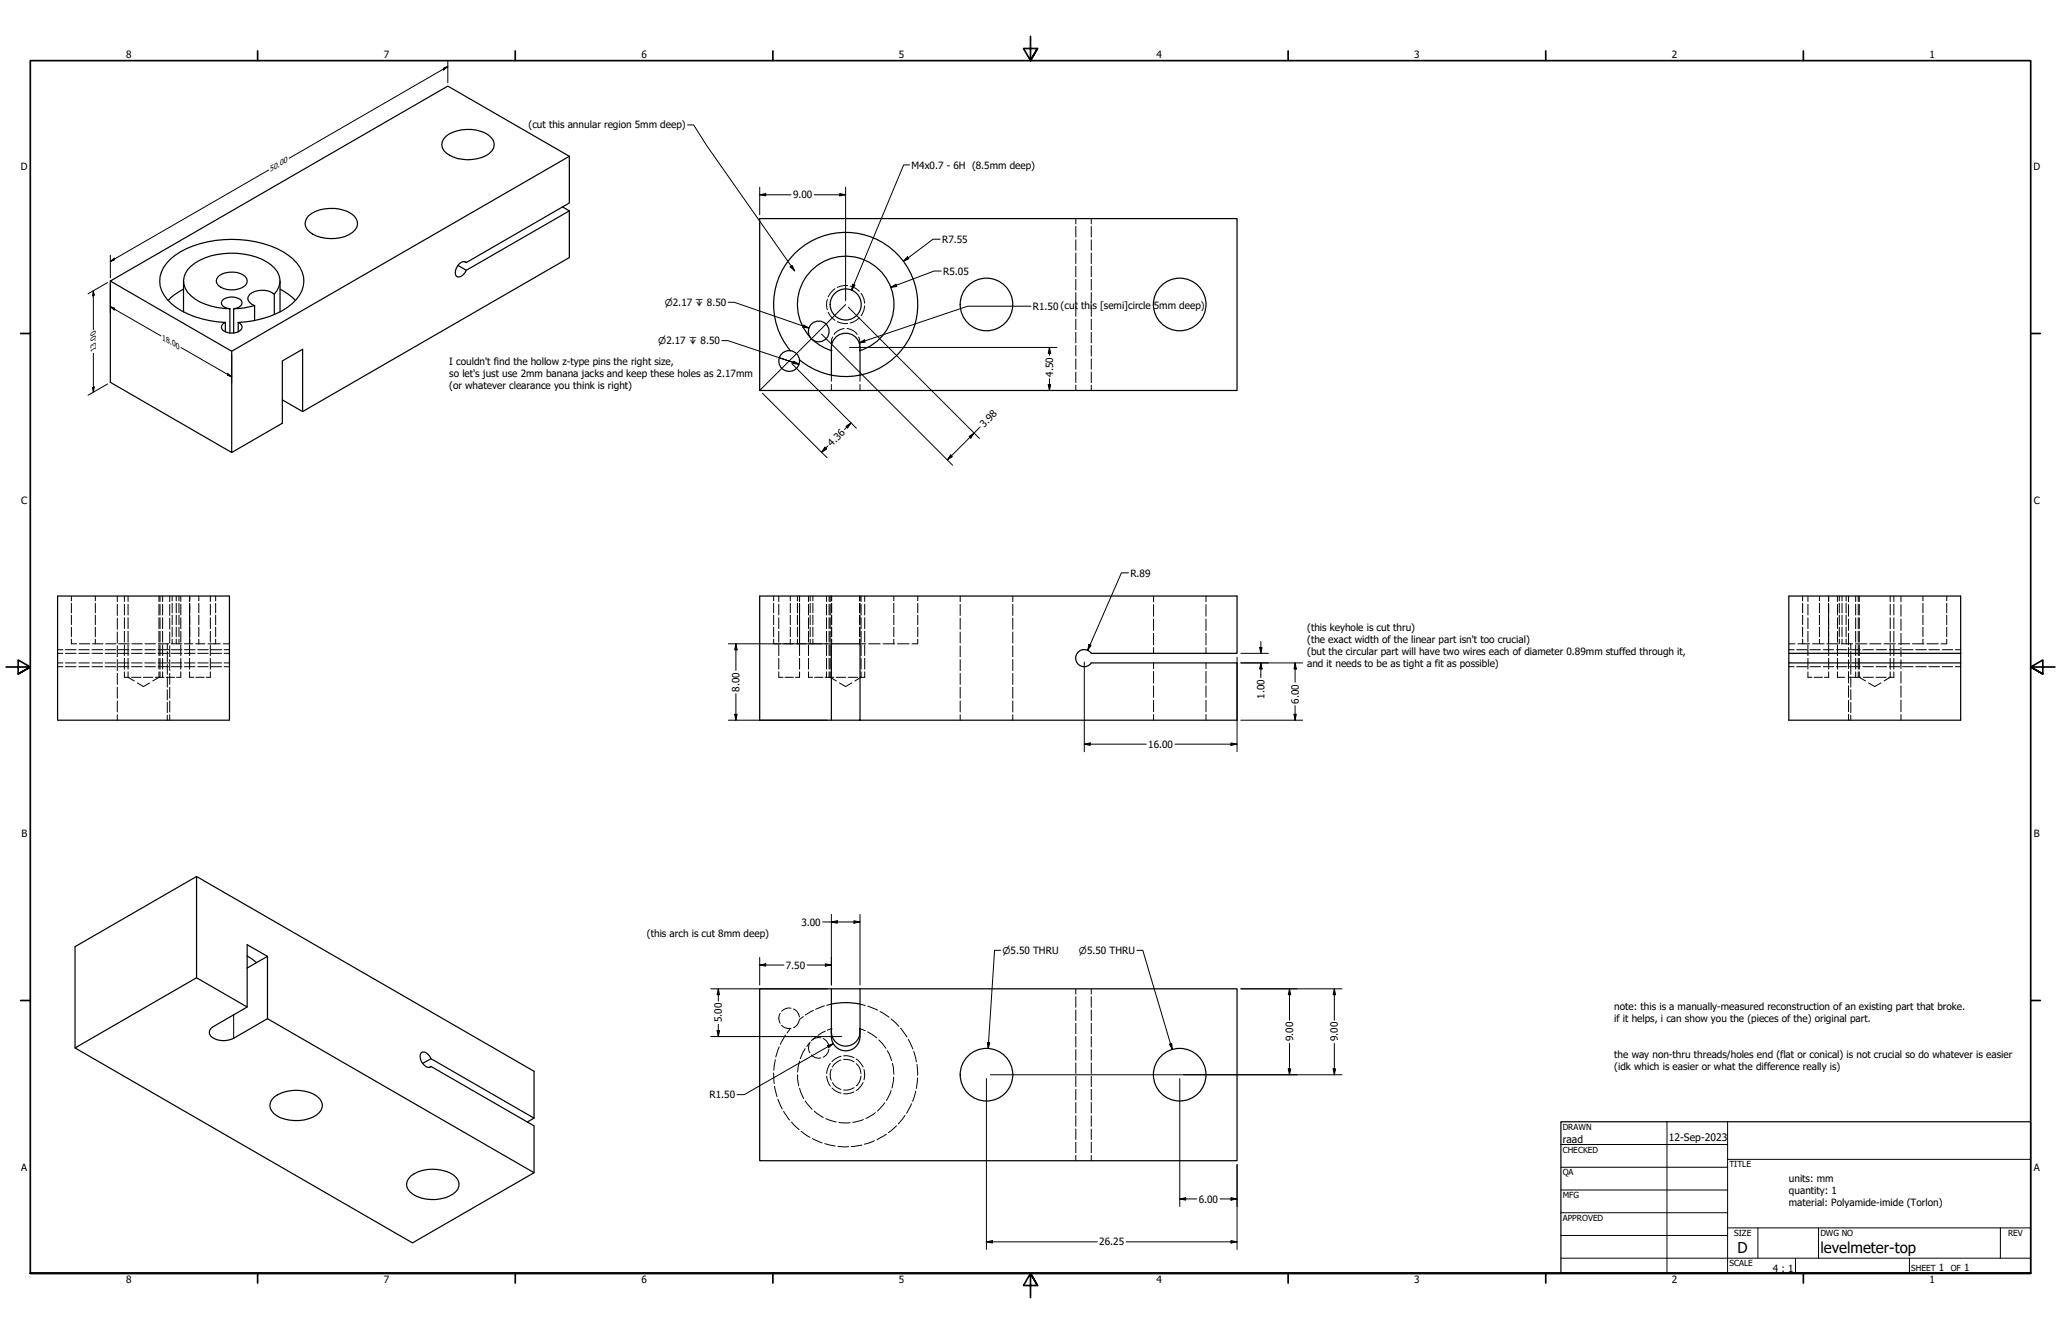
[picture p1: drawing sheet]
<svg xmlns="http://www.w3.org/2000/svg" width="864mm" height="559mm" viewBox="0 0 864 559" stroke-linecap="round" stroke-linejoin="round" font-family="sans-serif">
<!-- layer: Hidden (ANSI) -->
<g fill="none" stroke="#000" stroke-width=".42">
<path d="M450.8 91.6v2.2M450.8 94.9v4.4M457.3 91.6v2.2M457.3 94.9v4.4M450.8 100.5v4.3M450.8 106v4.4M450.8 111.5v4.5M450.8 117v4.5M457.3 100.5v4.3M457.3 106v4.4M457.3 111.5v4.5M457.3 117v4.5"/>
<path d="M353.7 137.6a6.3 6.3 0 0 0-4.2 2.5M355 137.6a6 6 0 0 1 4.2 2.5M450.8 122.6v4.4M450.8 128.1v4.4M450.8 133.7v4.4M450.8 139.2v4.4M457.3 122.6v4.4M457.3 128.1v4.4M457.3 133.7v4.4M457.3 139.2v4.4M348.4 144.9v1.1M348.4 146.4v.5"/>
<path d="M348.4 157.2v2.5M348.9 141.2l-.4 .9-.1 2.1M359.8 141.2l.6 3M360.4 144.9v1.1M360.4 146.4v.5M360.4 157.2v2.5M450.8 144.7v4.5M450.8 150.3v4.4M450.8 155.8v4.5M457.3 144.7v4.5M457.3 150.3v4.4M457.3 155.8v4.5"/>
<path d="M348.4 161v2.6M360.4 161v2.6M450.8 161.4v2.2M457.3 161.4v2.2M29.9 249.7v2M29.9 252.7v4M29.9 257.7v4M39.9 249.7v2M39.9 252.7v4M39.9 257.7v4M49.1 249.7v2.3M49.1 253.2v4.6"/>
<path d="M49.1 259v4.6M53.7 249.7v2.3M53.7 253.1v4.5M53.7 258.8v4.5M66.6 249.7v2.3M66.6 253.1v4.5M66.6 258.8v4.5M67.1 249.7v2.3M67.1 253.1v4.5M67.1 258.8v4.5M71.1 249.7v2.3M71.1 253.2v4.6"/>
<path d="M71.1 259v4.6M72.1 249.7v2M72.1 252.7v4M72.1 257.7v4M73.9 249.7v2M73.9 252.7v4M73.9 257.7v4M75 249.7v2M75 252.7v4M75 257.7v4M75.8 249.7v2.3M75.8 253.1v4.5"/>
<path d="M75.8 258.8v4.5M79.4 249.7v2.3M79.4 252.7v17M79.5 249.7v2M79.5 252.7v4M79.5 257.7v4M83.3 249.7v2M83.3 252.7v4M83.3 257.7v4M88.1 249.7v2.3M88.1 253.1v4.5M88.1 258.8v4.5"/>
<path d="M90.4 249.7v2M90.4 252.7v4M90.4 257.7v4M324.2 249.7v2M324.2 252.7v4M324.2 257.7v4M326.3 249.7v2.3M326.3 253.1v4.5M326.3 258.8v4.5M331.2 249.7v2M331.2 252.7v4M331.2 257.7v4"/>
<path d="M334.1 249.7v2M334.1 252.7v4M334.1 257.7v4M335 249.7v2.3M335 252.7v17M338.8 249.7v2.3M338.8 253.1v4.5M338.8 258.8v4.5M339.5 249.7v2M339.5 252.7v4M339.5 257.7v4M340.6 249.7v2"/>
<path d="M340.6 252.7v4M340.6 257.7v4M347.4 249.7v2.3M347.4 253.1v4.5M347.4 258.8v4.5M347.9 249.7v2.3M347.9 253.1v4.5M347.9 258.8v4.5M348.4 249.7v2M348.4 252.7v4M348.4 257.7v4M348.5 249.7v2"/>
<path d="M348.5 252.7v4M348.5 257.7v4M360.2 249.7v2M360.2 252.7v4M360.2 257.7v4M360.4 249.7v2M360.4 252.7v4M360.4 257.7v4M360.8 249.7v2.3M360.8 253.1v4.5M360.8 258.8v4.5M374.5 249.7v2"/>
<path d="M374.5 252.7v4M374.5 257.7v4M384.6 249.7v2M384.6 252.7v4M384.6 257.7v4M402.3 249.7v2.3M402.3 253.2v4.6M402.3 259v4.6M424.4 249.7v2.3M424.4 253.2v4.6M424.4 259v4.6M483.4 249.7v2.4"/>
<path d="M483.4 253.3v4.8M483.4 259.3v4.8M505.3 249.7v2.4M505.3 253.3v4.8M505.3 259.3v4.8M755.3 249.7v2M755.3 252.7v4M755.3 257.7v4M757.6 249.7v2.3M757.6 253.1v4.5M757.6 258.8v4.5M762.4 249.7v2"/>
<path d="M762.4 252.7v4M762.4 257.7v4M766.2 249.7v2M766.2 252.7v4M766.2 257.7v4M766.3 249.7v2.3M766.3 253.1v4.5M766.3 258.8v4.5M769.9 249.7v2.3M769.9 253.1v4.5M769.9 258.8v4.5M770.7 249.7v2"/>
<path d="M770.7 252.7v4M770.7 257.7v4M771.8 249.7v2M771.8 252.7v4M771.8 257.7v4M773.6 249.7v2M773.6 252.7v4M773.6 257.7v4M774.6 249.7v2.4M774.6 253.3v4.8M774.6 259.3v4.8M778.6 249.7v2.3"/>
<path d="M778.6 253.1v4.5M778.6 258.8v4.5M779.1 249.7v2.3M779.1 253.1v4.5M779.1 258.8v4.5M792 249.7v2.3M792 253.1v4.5M792 258.8v4.5M796.5 249.7v2.4M796.5 253.3v4.8M796.5 259.3v4.8M805.8 249.7v2"/>
<path d="M805.8 252.7v4M805.8 257.7v4M815.7 249.7v2M815.7 252.7v4M815.7 257.7v4M24.1 272.2h2.3M24.1 279.3h2.3M24.1 277.7h2.3M24.1 273.7h2.3M27.4 272.2h4.5M27.4 279.3h4.5M27.4 277.7h4.5"/>
<path d="M27.4 273.7h4.5M29.9 267.7v2h2.2M29.9 262.7v4M33 272.2h4.4M33 279.3h4.4M33 277.7h4.4M33 273.7h4.4M33.2 269.7h4.5M38.5 272.2h4.5M38.5 279.3h4.5M38.5 277.7h4.5M38.5 273.7h4.5"/>
<path d="M38.7 269.7h4.4M39.9 262.7v4M39.9 267.7v2M44.1 272.2h4.4M44.1 279.3h4.4M44.1 277.7h4.4M44.1 273.7h4.4M44.3 269.7h4.3M49.1 264.7v4.7M49.1 270.5v4.6M49.1 276.3v4.6M49.6 272.2h4.4"/>
<path d="M49.6 279.3h4.4M49.6 277.7h4.4M49.6 273.7h4.4M49.7 269.7h4.5M53.7 264.4v4.6M53.7 270.1v4.5M53.7 275.8v4.5M55.1 272.2h4.5M55.1 279.3h4.5M55.1 277.7h4.5M55.1 273.7h4.5M55.2 269.7h4.4"/>
<path d="M60.7 272.2h4.4M60.7 279.3h4.4M60.7 277.7h4.4M60.7 273.7h4.4M60.8 269.7h4.4M66.2 272.2h4.5M66.2 279.3h4.5M66.2 277.7h4.5M66.2 273.7h4.5M66.3 269.7h4.4M66.6 264.4v4.6M66.6 270.1v4.5"/>
<path d="M66.6 275.8v4.5M67.1 264.4v4.6M67.1 270.1v4.5M67.1 275.8v4.5M70.1 269.7v2.1M70.1 272.9v4.3M70.1 278.3v4.2M71.1 264.7v4.7M71.1 270.5v4.6M71.1 276.3v4.6M71.8 269.7h4.4M71.8 272.2h4.4"/>
<path d="M71.8 279.3h4.4M71.8 277.7h4.4M71.8 273.7h4.4M72.1 262.7v4M72.1 267.7v2M73.9 262.7v4M73.9 267.7v2M75 262.7v4M75 267.7v2M75.8 264.4v4.6M75.8 270.1v4.5M75.8 275.8v4.5"/>
<path d="M77.3 269.7h3.5M77.3 272.2h4.4M77.3 279.3h4.4M77.3 277.7h4.4M77.3 273.7h4.4M79.4 270.1v4.5M79.4 275.8v4.5M79.5 262.7v4M79.5 267.7v2M82 269.7h3.9M82.9 272.2h4.3M82.9 279.3h4.3"/>
<path d="M82.9 277.7h4.3M82.9 273.7h4.3M83.3 262.7v4M83.3 267.7v2M87.2 269.7h5.1M88.1 264.4v4.6M88.1 270.1v4.5M88.1 275.8v4.5M88.4 272.2h4.4M88.4 279.3h4.4M88.4 277.7h4.4M88.4 273.7h4.4"/>
<path d="M90.4 262.7v4M90.4 267.7v2M93.6 269.7h2.5M93.9 272.2h2.2M93.9 279.3h2.2M93.9 277.7h2.2M93.9 273.7h2.2M324.2 267.7v2h2.8M324.2 262.7v4M326.3 264.4v4.6M326.3 270.1v4.5M326.3 275.8v4.5"/>
<path d="M328.4 269.7h4M331.2 262.7v4M331.2 267.7v2M333.7 269.7h4M334.1 262.7v4M334.1 267.7v2M335 270.1v4.5M335 275.8v4.5M338.8 264.4v4.6M338.8 270.1v4.5M338.8 275.8v4.5M339 269.7h5.4"/>
<path d="M339.5 262.7v4M339.5 267.7v2M340.6 262.7v4M340.6 267.7v2M347.4 264.4v4.6M347.4 270.1v4.5M347.4 275.8v4.5M347.9 264.4v4.6M347.9 270.1v4.5M347.9 275.8v4.5M348.4 267.7v2h-2.7M348.4 262.7v4"/>
<path d="M348.5 262.7v4M348.5 267.7v2M360.2 262.7v4M360.2 267.7v2M360.4 267.7v2h2.4M360.4 262.7v4M360.8 264.4v4.6M360.8 270.1v4.5M360.8 275.8v4.5M364 269.7h4.8M370 269.7h4.8M374.5 262.7v4"/>
<path d="M374.5 267.7v2M376 269.7h4.9M384.6 267.7v2h-2.5M384.6 262.7v4M402.3 264.7v4.7M402.3 270.5v4.6M402.3 276.3v4.6M424.4 264.7v4.7M424.4 270.5v4.6M424.4 276.3v4.6M483.4 265.3v4.8M483.4 271.3v2.4"/>
<path d="M483.4 277.7v2.4M505.3 265.3v4.8M505.3 271.3v2.4M505.3 277.7v2.4M749.6 269.7h2.5M749.6 272.2h2.2M749.6 279.3h2.2M752.9 272.2h4.4M752.9 279.3h4.4M753.4 269.7h4.9M755.3 262.7v4M755.3 267.7v2"/>
<path d="M757.6 264.4v4.6M757.6 270.1v4.5M757.6 275.8v4.5M758.4 272.2h4.4M758.4 279.3h4.4M759.5 269.7h4.8M762.4 262.7v4M762.4 267.7v2M764 272.2h4.3M764 279.3h4.3M765.5 269.7h4.8M766.2 262.7v4"/>
<path d="M766.2 267.7v2M766.3 264.4v4.6M766.3 270.1v4.5M766.3 275.8v4.5M769.5 272.2h4.4M769.5 279.3h4.4M769.9 264.4v4.6M769.9 270.1v4.5M769.9 275.8v4.5M770.7 262.7v4M770.7 267.7v2M771.5 269.7h4.8"/>
<path d="M771.8 262.7v4M771.8 267.7v2M773.6 262.7v4M773.6 267.7v2M774.6 265.3v4.8M774.6 271.3v3.7M774.6 276.4v3.7M775 272.2h4.5M775 279.3h4.5M775.5 269.7v2.1M775.5 272.9v4.3M775.5 278.3v4.2"/>
<path d="M777.5 269.7h4.8M778.6 264.4v4.6M778.6 270.1v4.5M778.6 275.8v4.5M779.1 264.4v4.6M779.1 270.1v4.5M779.1 275.8v4.5M780.5 272.2h4.5M780.5 279.3h4.5M783.5 269.7h4.7M786.1 272.2h4.4M786.1 279.3h4.4"/>
<path d="M789.4 269.7h4.8M791.7 272.2h4.4M791.7 279.3h4.4M792 264.4v4.6M792 270.1v4.5M792 275.8v4.5M795.4 269.7h4.8M796.5 265.3v4.8M796.5 271.3v3.7M796.5 276.4v3.7M797.2 272.2h4.4M797.2 279.3h4.4"/>
<path d="M801.4 269.7h4.8M802.7 272.2h4.4M802.7 279.3h4.4M805.8 262.7v4M805.8 267.7v2M807.4 269.7h4.8M808.2 272.2h4.5M808.2 279.3h4.5M813.8 272.2h4.4M813.8 279.3h4.4M815.7 267.7v2h-2.3M815.7 262.7v4"/>
<path d="M819.3 272.2h2.3M819.3 279.3h2.3M49.1 282.1v4.6M49.1 287.8v4.7M49.1 293.6v4.7M49.1 299.4v2.3M52.1 283.7h2M53.7 281.4v2.3l2.6 1.5M55.1 283.7h4M57.5 286.1l2.6 1.5 2.6-1.5M60.1 283.7h4M65.1 283.7h3.7"/>
<path d="M66.6 281.4v2.3l-2.6 1.5M67.1 281.4v2.3M69.7 283.7h3.5M70.1 283.6v4.2M70.1 288.9v4.3M70.1 294.3v4.2M70.1 299.6v2.1M71.1 282.1v4.6M71.1 287.8v4.7M71.1 293.6v4.7M71.1 299.4v2.3M75.8 281.4v2.3h-1.8"/>
<path d="M79.4 281.4v2.3h1.8M82 283.7h3.5M88.1 281.4v2.3h-1.7M326.3 281.4v2.3h1.8M328.9 283.7h3.5M335 281.4v2.3h-1.7M338.8 281.4v2.3h1.7M341.4 283.7h3.4M345.7 283.7h3.7M347.4 281.4v2.3M347.9 281.4v2.3l2.6 1.5M350.4 283.7h4"/>
<path d="M351.7 286.1l2.6 1.5 2.6-1.5M355.4 283.7h3.9M360.4 283.7h1.9M360.8 281.4v2.3l-2.6 1.5M402.3 282.1v4.6M402.3 287.8v4.7M402.3 293.6v4.7M402.3 299.4v2.3M424.4 282.1v4.6M424.4 287.8v4.7M424.4 293.6v4.7M424.4 299.4v2.3"/>
<path d="M483.4 281.3v4.8M483.4 287.3v4.8M483.4 293.3v4.8M483.4 299.3v2.4M505.3 281.3v4.8M505.3 287.3v4.8M505.3 293.3v4.8M505.3 299.3v2.4M757.6 281.4v2.3h1.7M760.2 283.7h3.5M766.3 281.4v2.3h-1.8M769.9 281.4v2.3h3.1"/>
<path d="M774.5 283.7h5.2M774.6 281.3v4.8M774.6 287.3v4.8M774.6 293.3v4.8M774.6 299.3v2.4M775.5 283.6v4.2M775.5 288.9v4.3M775.5 294.3v4.2M775.5 299.6v2.1M778.6 281.4v2.3M779.1 281.4v2.3l2.6 1.5M780.7 283.7h4.3"/>
<path d="M783 286.1l2.6 1.5 2.6-1.5M786.1 283.7h4.2M791.4 283.7h2.2M792 281.4v2.3l-2.6 1.5M796.5 281.3v4.8M796.5 287.3v4.8M796.5 293.3v4.8M796.5 299.3v2.4M450.8 414.2v2.2M450.8 417.5v4.5M457.3 414.2v2.2M457.3 417.5v4.5"/>
<path d="M326.5 438.5l-1.4 4.3M326.9 424.5a4 4 0 0 0 0 4.1M327.5 429.5a4.2 4.2 0 0 0 4 1.3M329.1 433.6l-2.1 3.9M331.2 430.8l-1.4 1.9M331.5 422.3a4.2 4.2 0 0 0-4 1.3M332.5 422.7a4 4 0 0 1 2.5 3.3M336.6 425.8l-1.6 1.3a4.2 4.2 0 0 1-2.5 3.4M337.4 439.3l-2.1 4.1M339.3 436.9a4 4 0 0 0 0 4.1M339.5 436.5l-1.4 1.8M340.9 423.2l-3.5 2"/>
<path d="M342 434.2l-1.4 1.2M343.9 434.7a4 4 0 0 0-3.9 1.3M344.9 435a4.1 4.1 0 0 1 2.4 3.4M345.4 421.3l-3.6 1.5M345.8 431.9l-3 1.8M347.3 439.5a4.3 4.3 0 0 1-2.4 3.3M348.4 430.9l-1.8 .6M348.4 420.6l-2 .5M360.4 430.9l2.1 .8M360.4 420.6l2.1 .6M363.5 432.2l3.9 2.6M363.6 421.4l4.1 1.8"/>
<path d="M368.2 435.6l3 3.5M368.7 423.7l3.9 2.4M373.4 426.8l3.2 3.1M377.4 430.7l2.6 3.7M380.6 435.4l1.9 4M450.8 423.1v4.4M450.8 428.6v4.5M450.8 434.1v4.5M450.8 439.7v4.4M457.3 423.1v4.4M457.3 428.6v4.5M457.3 434.1v4.5"/>
<path d="M457.3 439.7v4.4M324.2 449.5l.2 4.4M324.5 455l1.1 4.4M324.9 443.9l-.7 4.4M334.2 450.2l.4 4.6M335 455.9l1.7 4.3M335 444.5l-.8 4.6M340 441.9a4 4 0 0 0 3.9 1.3M348.3 447.9a6.1 6.1 0 0 0 0 4.6M348.8 453.5a6.1 6.1 0 0 0 3.6 2.9M352.4 444.1a6.1 6.1 0 0 0-3.6 2.8M353.5 443.8a6.6 6.6 0 0 1 4.4 1"/>
<path d="M357.9 455.6a6.6 6.6 0 0 1-4.4 1M358.8 445.6a5.2 5.2 0 0 1 1.9 4M360.7 450.8a5.5 5.5 0 0 1-1.9 4.1M371.8 440.1l1.8 4.2M373.4 456.8l-2 4.2M374 445.5l.5 4.5M374.5 451.2l-.7 4.5M382.9 440.4l1.1 4.4M383.7 457.1l-1.3 4.2M384.2 445.9l.3 4.5M384.5 451.5l-.5 4.4M450.8 445.2v4.4"/>
<path d="M450.8 450.8v4.4M450.8 456.3v4.5M457.3 445.2v4.4M457.3 450.8v4.4M457.3 456.3v4.5M325.9 460.4l1.9 4.2M328.4 465.5l2.5 3.7M331.7 470l3.1 3.2M335.7 473.9l3.7 2.5M337.4 461.1l2.9 3.6M340.4 476.9l4.1 1.8M341.2 465.5l3.8 2.6"/>
<path d="M345.6 479l4.3 1.1M346 468.6l4.4 1.4M351.5 470.2l4.7 .1M361.1 479.6l-4.4 .7M361.8 468.9l-4.5 1.3M366.4 477.8l-4.2 1.5M366.8 466.1l-4 2.4M370.7 462l-3 3.4M371.3 475.1l-3.8 2.3M375.7 471.6l-3.5 2.9M379.2 467.2l-2.8 3.6M382 462.3l-2.1 4"/>
<path d="M450.8 461.8v4.5M450.8 467.4v4.4M450.8 472.9v4.4M450.8 478.5v4.4M457.3 461.8v4.5M457.3 467.4v4.4M457.3 472.9v4.4M457.3 478.5v4.4M351.1 480.3h4.4M450.8 484v2.2M457.3 484v2.2"/>
</g>
<!-- layer: Hidden Narrow (ANSI) -->
<g fill="none" stroke="#000" stroke-width=".42">
<path d="M355.2 119.6h-1.3l-3.1 .8M356.2 119.8l2.6 1.2 1.3 1M346.7 125.3a6.5 6.5 0 0 0 0 4.4M347 130.8l1 1.6 1.9 1.8M349.9 121l-1.9 1.7-1 1.6M350.8 134.7l3.1 .9 1.3-.1M360.1 133.1l-1.3 1.1-2.6 1.1M360.8 122.9a6.8 6.8 0 0 1 1.5 4.1M362.3 128.1a6.8 6.8 0 0 1-1.5 4.2M52.1 249.7v2.3M52.1 253.1v4.5M52.1 258.8v4.5"/>
<path d="M68.1 249.7v2.3M68.1 253.1v4.5M68.1 258.8v4.5M346.3 249.7v2.3M346.3 253.1v4.5M346.3 258.8v4.5M362.3 249.7v2.3M362.3 253.1v4.5M362.3 258.8v4.5M777.6 249.7v2.3M777.6 253.1v4.5M777.6 258.8v4.5"/>
<path d="M793.6 249.7v2.3M793.6 253.1v4.5M793.6 258.8v4.5M52.1 264.4v4.6M52.1 270.1v4.5M52.1 275.8v4.5M68.1 264.4v4.6M68.1 270.1v4.5M68.1 275.8v4.5M346.3 264.4v4.6M346.3 270.1v4.5M346.3 275.8v4.5"/>
<path d="M362.3 264.4v4.6M362.3 270.1v4.5M362.3 275.8v4.5M777.6 264.4v4.6M777.6 270.1v4.5M777.6 275.8v4.5M793.6 264.4v4.6M793.6 270.1v4.5M793.6 275.8v4.5M52.1 281.4v2.3M68.1 281.4v2.3M346.3 281.4v2.3"/>
<path d="M362.3 281.4v2.3M777.6 281.4v2.3M793.6 281.4v2.3M346.4 450.8a7.5 7.5 0 0 0 1.5 4.1M347.9 445.5a7.5 7.5 0 0 0-1.5 4.1M348.6 455.7l1.2 1.1 2.6 1.1M352.4 442.5l-2.6 1.1-1.2 1.1M353.5 442.3l1.3-.1 3 .8M357.8 457.4l-3 .8h-1.3M358.8 443.6l1.9 1.8 .9 1.6M361.6 453.5l-.9 1.5-1.9 1.8M362 448a7.7 7.7 0 0 1 0 4.4"/>
</g>
<!-- layer: Visible (ANSI) -->
<g fill="none" stroke="#000" stroke-width=".51">
<path d="M186.7 57.3a16.3 16.3 0 0 1 17.9-.8 4.5 4.5 0 0 1 .3 7.9 16.4 16.4 0 0 1-17.9-.3 4.2 4.2 0 0 1-.3-6.8zM238.6 65.5v19.5l-43.2 25-.7-.4M129.4 90.3a16.5 16.5 0 0 1 17.9-.7 4.5 4.5 0 0 1 .3 7.8 16.4 16.4 0 0 1-17.9-.2 4.2 4.2 0 0 1-.3-6.9zM235.7 86.7l2.9 1.6-43.2 24.9-3.5-2M238.6 88.3v19.6l-111.8 64.5M318.3 91.6h200.1v72h-200.1zM46.2 117.7v42.4l50.9 29.4 21.2-12.2v-26.1l8.5-4.9v26.1l-8.5-4.9M46.2 117.7l141.4-81.6 51 29.4-141.5 81.6zM76.9 117.7v13M91.2 116.1a9.3 9.3 0 0 1 11.5-.3 2.86 2.86 0 0 1 .7 2.9 2.86 2.86 0 0 1-2.3 1.9 8.7 8.7 0 0 1-10.2-1.8l-.3-.9zM117.3 117.7v13M195.4 110a2.97 2.97 0 0 0-4.1 2.3 2.65 2.65 0 0 0 .5 3.7 3.6 3.6 0 0 0 3.6-2.8"/>
<path d="M76.9 121.1a23 23 0 0 0-6.5 4.8M94.4 135.1a1.95 1.95 0 0 0-1.6 1.8 1.95 1.95 0 0 0 1.4 2 5.8 5.8 0 0 0 7.1-1.2 2.05 2.05 0 0 0-1.5-2.6M94.4 135.1a37.3 37.3 0 0 1-22.6-7.9 11.6 11.6 0 0 1-.4-18.7 38.5 38.5 0 0 1 25.7-8.2 40 40 0 0 1 25.7 8.2 11.6 11.6 0 0 1-.4 18.7 37.3 37.3 0 0 1-22.6 7.9M94.4 135.1v3.9M96.3 129.3a3.4 3.4 0 0 1-3.5-2.6 5 5 0 0 1 6.7-1.9 1.97 1.97 0 0 1 1.9 1.7 1.97 1.97 0 0 1-1.3 2.2l-2.2 .6M96.3 129.3v10.2M97.9 129.3v10.2M99.8 135.1v3.9M106.7 128l-4.3 1-4.5 .3M106.7 128v6.2M114.9 123.2a7.8 7.8 0 0 0-1.4-12.3 29.3 29.3 0 0 0-22.6-4.3 19.1 19.1 0 0 0-13.2 7.8 7.6 7.6 0 0 0 2.2 9.4 24.9 24.9 0 0 0 16.4 5.5M114.9 123.2a8.8 8.8 0 0 0-10.3 .1 2.42 2.42 0 0 0 .9 4.1l1.2 .6"/>
<path d="M114.9 123.2v8.6M117.3 121.1a25.7 25.7 0 0 1 6.5 4.8M97.1 147.1v42.4M331.1 146.9a4.3 4.3 0 0 0-4.8 4.2 4.3 4.3 0 0 0 4.5 4.5 4.3 4.3 0 0 0 4.2-4.8M331.1 146.9a4.3 4.3 0 0 1 3.9 3.9M331.2 146.9a30.2 30.2 0 0 1 16.2-48.7 30.2 30.2 0 0 1 36.3 36.3 30.2 30.2 0 0 1-48.7 16.2M339.5 141.3a20.2 20.2 0 0 1 3.5-30.5 20.2 20.2 0 0 1 29.6 8.1 20.2 20.2 0 0 1-12.4 28 6 6 0 0 0-5.8-7.3 6 6 0 0 0-5.9 7.3 20.2 20.2 0 0 1-7.9-4.5M348.4 146.9v10.3M360.4 146.9v10.3M24.1 249.7h72v52h-72zM348.4 269.7h12v32h-12zM457.3 273.7h61.1v-24h-200.1v52h30.1"/>
<path d="M457.3 273.7a3.6 3.6 0 0 0-5.4-.7 3.6 3.6 0 0 0 0 5.4 3.6 3.6 0 0 0 5.4-.7h61.1v24h-158M749.6 273.7h72v4h-72zM749.6 273.7v-24h72v24M749.6 277.7v24h72v-24M82.4 367.2v42.4M103.6 400.4l3.9 2.8M112.1 400.6v26.1l-14.2 8.2a8.7 8.7 0 0 1-9.7-1 2.48 2.48 0 0 1 1.2-3.9l14.2-8.2v-26.1l8.5 4.9-8.5 4.9M348.4 414.2h12v20a6 6 0 0 1-6 6 6 6 0 0 1-6-6zM348.4 414.2h-30.1v72h200.1v-72h-158M31.4 439v-42.4l51-29.4 141.4 81.6v19.6M103.6 421.8l-21.2-12.2-51 29.4 141.4 81.6 51-29.4-111.7-64.5M348.4 430.9l.1-.1a6 6 0 0 0 5.9 7.4 6 6 0 0 0 5.9-7.4l.1 .1"/>
<path d="M360.4 420.6a30.2 30.2 0 0 0-12 0M114.9 459.5a16.3 16.3 0 0 1 18-.2 4.4 4.4 0 0 1-.3 7.8 16.5 16.5 0 0 1-17.9-.7 4.4 4.4 0 0 1 .2-6.9zM177.1 445.5l3.5-2 43.2 24.9-2.9 1.6M180 447.1l.6-.4 43.2 24.9v19.6M180.6 443.5a3.1 3.1 0 0 0-4.1-2.5 4.4 4.4 0 0 0 3.6 6.1l.5-.4M172.2 492.6a16.5 16.5 0 0 1 18-.3 4.5 4.5 0 0 1-.4 7.9 16.2 16.2 0 0 1-17.8-.8 4.3 4.3 0 0 1 .2-6.8z"/>
<circle cx="343.1" cy="138.8" r="4.3"/>
<circle cx="354.4" cy="127.5" r="6.5"/>
<circle cx="413.4" cy="127.5" r="11"/>
<circle cx="494.3" cy="127.5" r="11"/>
<circle cx="413.4" cy="450.2" r="11"/>
<circle cx="494.3" cy="450.2" r="11"/>
</g>
<!-- layer: Visible Narrow (ANSI) -->
<path d="M97.9 425.1v9.8" fill="none" stroke="#000" stroke-width=".42"/>
<!-- layer: Border (ANSI) -->
<g fill="none" stroke="#000" stroke-width=".7">
<path d="M431.8 15.2v10.2l-2.9-5.1h5.8l-2.9 5.1 2.9-5.1M107.9 21.3v4.1M215.9 21.3v4.1M323.8 21.3v4.1M539.8 21.3v4.1M647.7 21.3v4.1M755.6 21.3v4.1M8.6 139.7h4.1M850.9 139.7h4.1M2.5 279.4h10.2l-5.1-2.9v5.8l5.1-2.9-5.1 2.9M861.1 279.4h-10.2l5.1-2.9v5.8l-5.1-2.9 5.1 2.9M8.6 419.1h4.1"/>
<path d="M850.9 419.1h4.1M12.7 533.4v-508h838.2v508h-838.2h838.2M107.9 533.4v4.1M215.9 533.4v4.1M323.8 533.4v4.1M434.7 538.5l-2.9-5.1 2.9 5.1h-5.8l2.9-5.1v10.2M539.8 533.4v4.1M647.7 533.4v4.1M755.6 533.4v4.1"/>
</g>
<!-- layer: Title (ANSI) -->
<g fill="none" stroke="#000" stroke-width=".42">
<path d="M654 479.4h69.9M698.5 469.9v63.5M723.9 469.9v63.5M654 488.9h69.9M654 498.5h69.9M723.9 485.6h127M654 508h69.9M654 517.5h69.9M723.9 514.3h127M736.6 514.3v12.7M762 514.3v12.7M838.2 514.3v12.7"/>
<path d="M654 527h196.9M752.3 527v6.4M800.1 527v6.4"/>
</g>
<path d="M654 469.9h196.9v63.5h-196.9z" fill="none" stroke="#000" stroke-width=".51"/>
<!-- layer: Sketch Geometry (ANSI) -->
<path d="M354.3 127.6l-36 36" fill="none" stroke="#000" stroke-width=".42"/>
<!-- layer: Dimension (ANSI) -->
<g fill="none" stroke="#000" stroke-width=".42">
<path d="M185.9 28.5l1.7-.6-1.7 1.4zM187.6 27.9l-66.4 38.4M187.6 25.3v9.4M112.6 71.2l-66.4 38.3M318.3 78.4v11.6M354.3 78.4v47.6M318.3 81.6l2.6-.5v.9zM318.3 81.6h13.2M341.2 81.6h13.1M351.9 81.1l2.4 .5-2.4 .4zM45.1 118.4l-8.2 4.7M46.2 109.5l1.7-1.4v.8z"/>
<path d="M46.2 106.9v9.5M46.2 119v12.1M380.2 107.6l.6 .8-2.3 1.1zM394 100.2h-3l-12.5 9.3M394.4 113.5h-3l-18.1 6.9M39.1 121.8l.4 1.8-.7 .4zM39.1 121.8v16.3M46.2 128.5l1.7 .6v.8zM46.2 128.5l21.2 12.2M344.2 140l55 54.9M355.5 128.7l54.9 54.9M373.3 120.4l2.1-1.3 .3 .9z"/>
<path d="M432 128.3h-26.6l-45.4 15.3M39.1 148v16.3M75.9 145.6l21.2 12.3M95.4 156.4l1.7 1.5-1.7-.7zM97.1 148.4v12.1M331.8 152.3l27 27.1M355.9 145.5h87M360 143.6l2.2-1.2 .3 .9zM439.7 145.5l.5 2.6h-1zM439.7 145.5v3.3M439.7 158.6v5M38.8 162.4l.7-.4-.4 2.3z"/>
<path d="M45.1 160.8l-8.2 4.7M319.5 164.7l27 27M354.5 178.6l2.1-1.4-1.4 2.1zM356.6 177.2l-2.7 2.7M410.7 178.8l-13.8 13.9M439.2 161.1h1l-.5 2.5zM345.6 187.3l.8 .8-2.2 1.4zM347 186.8l-2.8 2.7M398.3 190.6l.7 .7-2.1 1.4zM406.1 182.8l2.1-1.4-1.4 2.1zM472.9 240h-3l-14.2 32.4M305.2 269.7h41.5"/>
<path d="M308.4 269.7l.5 2.5h-1.1zM308.4 269.7v11.2M454.3 277.3v37.6M456.3 269.9l.9 .4-1.5 2.1zM518.4 275.3v39.6M519.9 273.7h11.6M519.9 277.7h25.9M527.8 271.2h1l-.5 2.5zM528.3 277.7l.5 2.5h-1zM528.3 268.7v5M528.3 277.7v6.1M542.7 277.7l.5 2.5h-1z"/>
<path d="M542.7 277.7v8.1M307.8 299.2h1.1l-.5 2.5zM308.4 290.6v11.1M542.2 299.2h1l-.5 2.5zM542.7 295.6v6.1M305.2 301.7h41.5M454.3 311.7l2.5-.5v1zM454.3 311.7h26M492.4 311.7h26M515.8 311.2l2.6 .5-2.6 .5zM519.9 301.7h25.9M344.7 386.2h15.7"/>
<path d="M348.4 386.2l2.4-.5v1zM348.4 383v29.6M357.8 385.7l2.6 .5-2.6 .5zM360.4 383v29.6M297.8 414.2h48.9M301 414.2l.5 2.5h-1zM301 414.2v5.2M318.3 404.2l2.6-.5v1zM318.3 404.2h10.2M318.3 401.1v11.5M338.2 404.2h10.2M345.8 403.7l2.6 .5-2.6 .5z"/>
<path d="M519.9 414.2h42.4M540.3 414.2l.5 2.5h-1zM540.3 414.2v13.2M559.1 414.2l.5 2.5h-1zM559.1 414.2v13.2M297.8 434.2h54.9M300.5 431.7h1l-.5 2.5zM301 429.1v5.1M346.7 438l2.4-.8-1.9 1.6zM349.1 437.2l-37.3 21.3h-3M540.3 437.1v13.1M559.1 437.1v13.1"/>
<path d="M413.3 451.8v71.6M415 450.2h147.3M494.3 451.8v53.6M539.8 447.7h1l-.5 2.5zM558.6 447.7h1l-.5 2.5zM518.4 487.8v35.6M494.3 502.2l2.5-.5v1zM494.3 502.2h7.2M511.2 502.2h7.2M515.8 501.7l2.6 .5-2.6 .5zM515.8 519.7l2.6 .5-2.6 .5zM413.3 520.2l2.6-.5v1z"/>
<path d="M413.3 520.2h46.5M471.9 520.2h46.5"/>
</g>
<g fill="#000">
<path d="M185.9 28.5l1.7-.6-1.7 1.4zM318.3 81.6l2.6-.5v.9zM351.9 81.1l2.4 .5-2.4 .4zM46.2 109.5l1.7-1.4v.8zM373.3 120.4l2.1-1.3 .3 .9zM380.2 107.6l.6 .8-2.3 1.1zM39.1 121.8l.4 1.8-.7 .4zM46.2 128.5l1.7 .6v.8zM95.4 156.4l1.7 1.5-1.7-.7zM360 143.6l2.2-1.2 .3 .9zM439.7 145.5l.5 2.6h-1zM38.8 162.4l.7-.4-.4 2.3z"/>
<path d="M354.5 178.6l2.1-1.4-1.4 2.1zM439.2 161.1h1l-.5 2.5zM345.6 187.3l.8 .8-2.2 1.4zM398.3 190.6l.7 .7-2.1 1.4zM406.1 182.8l2.1-1.4-1.4 2.1zM308.4 269.7l.5 2.5h-1.1zM456.3 269.9l.9 .4-1.5 2.1zM527.8 271.2h1l-.5 2.5zM307.8 299.2h1.1l-.5 2.5zM528.3 277.7l.5 2.5h-1zM542.2 299.2h1l-.5 2.5zM542.7 277.7l.5 2.5h-1z"/>
<path d="M454.3 311.7l2.5-.5v1zM515.8 311.2l2.6 .5-2.6 .5zM348.4 386.2l2.4-.5v1zM357.8 385.7l2.6 .5-2.6 .5zM301 414.2l.5 2.5h-1zM318.3 404.2l2.6-.5v1zM345.8 403.7l2.6 .5-2.6 .5zM540.3 414.2l.5 2.5h-1zM559.1 414.2l.5 2.5h-1zM300.5 431.7h1l-.5 2.5zM346.7 438l2.4-.8-1.9 1.6zM539.8 447.7h1l-.5 2.5z"/>
<path d="M558.6 447.7h1l-.5 2.5zM413.3 520.2l2.6-.5v1zM494.3 502.2l2.5-.5v1zM515.8 501.7l2.6 .5-2.6 .5zM515.8 519.7l2.6 .5-2.6 .5z"/>
</g>
<!-- layer: Symbol (ANSI) -->
<g fill="none" stroke="#000" stroke-width=".42">
<path d="M288.1 52.3h2.5l5.5 8.7 36.9 52.5M381.1 69.1h-2.4l-21.9 52.5M331.1 111.8l.8-.6 1.1 2.3zM357.3 119.1l1 .3-1.5 2.2zM305.1 126.6h2.6l31.3 10.8M336.8 136.1l2.2 1.3-2.6-.3zM302.5 142.7h2.5l27.4 9.1-5.8-1.9M332.4 151.8l2.4 .8M332.6 151.3l2.2 1.3-2.5-.3zM419.3 398.1h-2.5l-2.7 41.1M476.4 398.1h2.5l12.3 41.6M413.7 436.7l1 .1-.6 2.4z"/>
<path d="M490 437.4l1-.3 .2 2.6z"/>
</g>
<path d="M331.1 111.8l.8-.6 1.1 2.3zM357.3 119.1l1 .3-1.5 2.2zM336.8 136.1l2.2 1.3-2.6-.3zM332.6 151.3l2.2 1.3-2.5-.3zM413.7 436.7l1 .1-.6 2.4zM490 437.4l1-.3 .2 2.6z" fill="#000"/>
<g font-size="6.3">
<text x="728.1" y="524.9">D</text>
<text x="762.8" y="525">levelmeter-top</text>
</g>
<g font-size="4.3">
<text x="654.8" y="478.6">raad</text>
<text x="699.3" y="477.8">12-Sep-2023</text>
</g>
<g font-size="4.2">
<text x="52.8" y="24.4">8</text>
<text x="160.8" y="24.4">7</text>
<text x="268.7" y="24.4">6</text>
<text x="376.7" y="24.4">5</text>
<text x="484.6" y="24.4">4</text>
<text x="592.6" y="24.4">3</text>
<text x="700.5" y="24.4">2</text>
<text x="808.5" y="24.4">1</text>
<text x="221.4" y="53.5">(cut this annular region 5mm deep)</text>
<text x="8.8" y="71.4">D</text>
<text x="382" y="70.6">M4x0.7 - 6H (8.5mm deep)</text>
<text x="852" y="71.4">D</text>
<text x="332.3" y="83.1">9.00</text>
<text x="394.8" y="101.7">R7.55</text>
<text x="395.2" y="115.1">R5.05</text>
<text x="432.8" y="129.8">R1.50 (cut</text>
<text x="453.1" y="129.3">thi</text>
<text x="457.8" y="129.3">s [semi]circle 5mm deep)</text>
<text x="188.3" y="153">I couldn't find the hollow z-type pins the right size,</text>
<text x="188.3" y="158">so let's just use 2mm banana jacks and keep these holes as 2.17mm</text>
<text x="441.3" y="157.8" transform="rotate(-90 441.3 157.8)">4.50</text>
<text x="188.3" y="163">(or whatever clearance you think is right)</text>
<text x="412.4" y="179.3" transform="rotate(-45 412.4 179.3)">3.98</text>
<text x="348.6" y="187.3" transform="rotate(-45 348.6 187.3)">4.36</text>
<text x="8.9" y="211.1">C</text>
<text x="852.2" y="211.1">C</text>
<text x="473.6" y="241.5">R.89</text>
<text x="547.8" y="264.4">(this keyhole is cut thru)</text>
<text x="547.8" y="269.4">(the exact width of the linear part isn't too crucial)</text>
<text x="547.8" y="274.4">(but the circular part will have two wires each of diameter 0.89mm stuffed through it,</text>
<text x="547.8" y="279.5">and it needs to be as tight a fit as possible)</text>
<text x="309.9" y="289.8" transform="rotate(-90 309.9 289.8)">8.00</text>
<text x="529.8" y="292.8" transform="rotate(-90 529.8 292.8)">1.00</text>
<text x="544.2" y="294.8" transform="rotate(-90 544.2 294.8)">6.00</text>
<text x="481.1" y="313.2">16.00</text>
<text x="9" y="350.8">B</text>
<text x="852.2" y="350.8">B</text>
<text x="335.8" y="387.7">3.00</text>
<text x="271.1" y="392.4">(this arch is cut 8mm deep)</text>
<text x="329.2" y="405.7">7.50</text>
<text x="676.4" y="423.2">note: this is a manually-measured reconstruction of an existing part that broke.</text>
<text x="302.5" y="428.3" transform="rotate(-90 302.5 428.3)">5.00</text>
<text x="676.4" y="428.2">if it helps, i can show you the (pieces of the) original part.</text>
<text x="541.8" y="436.2" transform="rotate(-90 541.8 436.2)">9.00</text>
<text x="560.6" y="436.2" transform="rotate(-90 560.6 436.2)">9.00</text>
<text x="676.4" y="443.3">the way non-thru threads/holes end (flat or conical) is not crucial so do whatever is easier</text>
<text x="676.4" y="448.3">(idk which is easier or what the difference really is)</text>
<text x="297.3" y="460.1">R1.50</text>
<text x="8.9" y="490.5">A</text>
<text x="852.2" y="490.5">A</text>
<text x="749.6" y="495.1">units: mm</text>
<text x="502.3" y="503.7">6.00</text>
<text x="749.6" y="500.1">quantity: 1</text>
<text x="749.6" y="505.1">material: Polyamide-imide (Torlon)</text>
<text x="460.6" y="521.7">26.25</text>
<text x="742.9" y="532.6">4 : 1</text>
<text x="812.4" y="532.6">1</text>
<text x="823" y="532.6">1</text>
<text x="52.8" y="537.5">8</text>
<text x="160.8" y="537.5">7</text>
<text x="268.7" y="537.5">6</text>
<text x="376.7" y="537.5">5</text>
<text x="484.6" y="537.5">4</text>
<text x="592.6" y="537.5">3</text>
<text x="700.5" y="537.5">2</text>
<text x="808.5" y="537.5">1</text>
</g>
<g font-size="3.9">
<text x="278.5" y="128.1">⌀2.17 ↧ 8.50</text>
<text x="275.8" y="144.2">⌀2.17 ↧ 8.50</text>
<text x="420.1" y="399.6">⌀5.50 THRU</text>
<text x="452.1" y="399.6">⌀5.50 THRU</text>
</g>
<g font-size="3.5">
<text x="654.8" y="473.2">DRAWN</text>
<text x="654.8" y="482.8">CHECKED</text>
<text x="724.7" y="488.9">TITLE</text>
<text x="654.8" y="492.3">QA</text>
<text x="654.8" y="501.8">MFG</text>
<text x="654.8" y="511.4">APPROVED</text>
<text x="726.7" y="517.7">SIZE</text>
<text x="762.8" y="517.7">DWG NO</text>
<text x="841.4" y="517.7">REV</text>
<text x="724.7" y="530.4">SCALE</text>
<text x="800.9" y="532.6">SHEET</text>
<text x="817.4" y="532.6">OF</text>
</g>
<g font-size="3.4">
<text x="113.2" y="72.1" transform="rotate(-30 113.2 72.1)">50.00</text>
<text x="68" y="142.3" transform="rotate(30 68 142.3)">18.00</text>
<text x="40.2" y="146.6" transform="rotate(-90 40.2 146.6)">13.00</text>
</g>
</svg>
